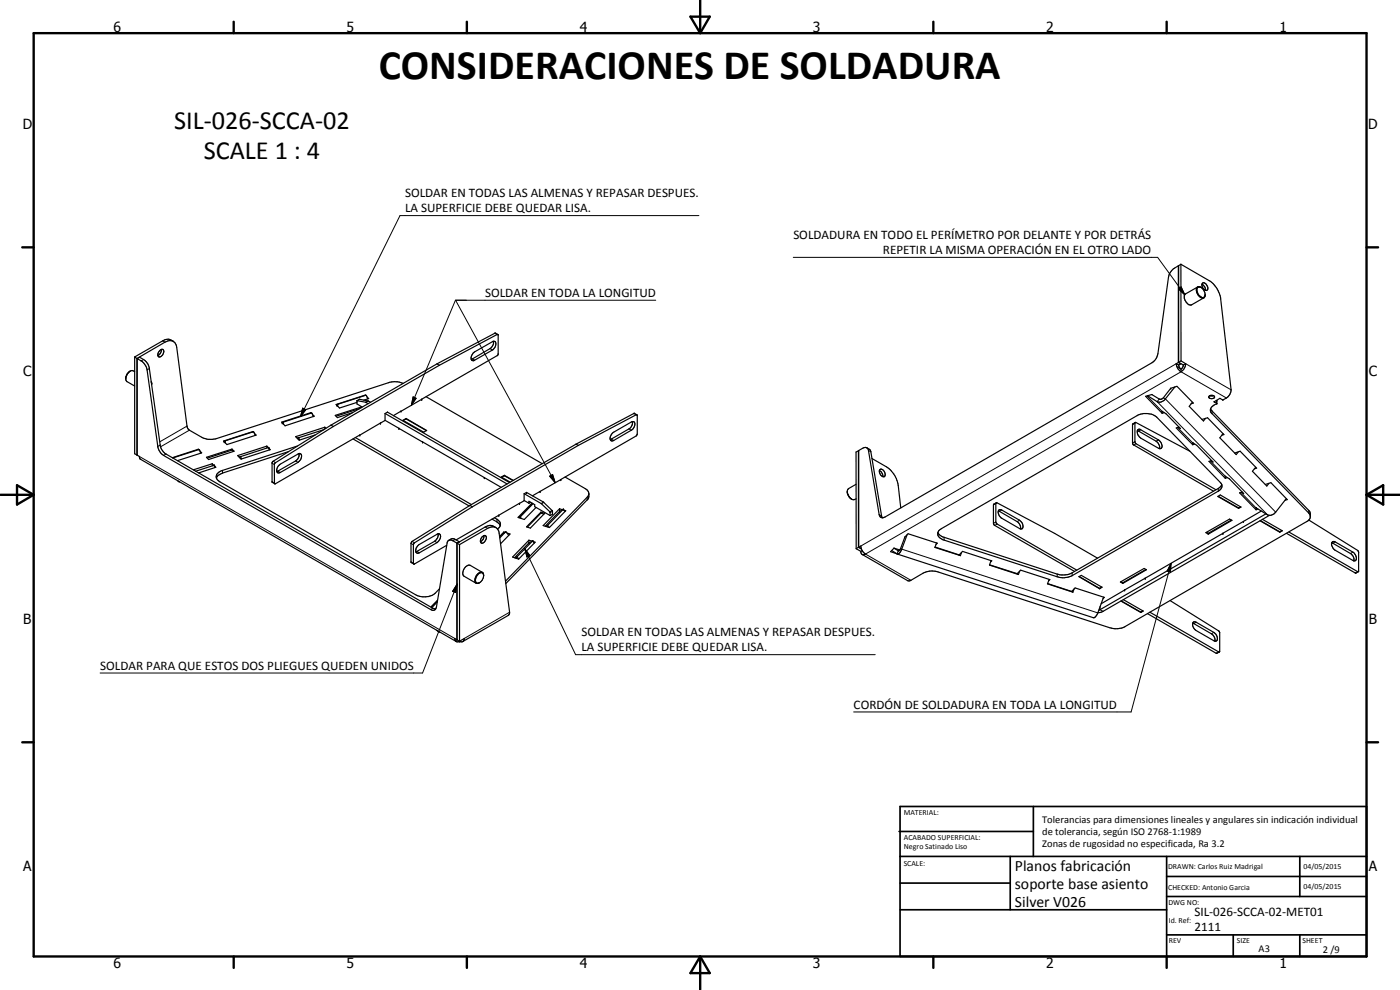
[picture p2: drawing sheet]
<svg xmlns="http://www.w3.org/2000/svg" width="420mm" height="297mm" viewBox="0 0 420 297" stroke-linecap="round" stroke-linejoin="round" font-family="sans-serif">
<g fill="none" stroke="#000" stroke-width=".35">
<path d="M353.6 79.8l-1.1 .7a4 4 0 0 0-1.8 2.7l-3.2 22.9a4 4 0 0 1-1.8 2.7l-80.1 46.3a1.09 1.09 0 0 1-1.7-.7l-3.3-19.2a1.04 1.04 0 0 0-.6-.9 1.04 1.04 0 0 0-1.1 .2l-1.2 .7v29M353.6 79.8v29M353.6 79.8h.1M354.4 79.3l8.5 4.9a7.7 7.7 0 0 1 3.4 5.5l3.2 27.3a3.1 3.1 0 0 1-1.4 2.4l-1.1 .6-1-.5-1.6 1M354.4 79.3v29M354.4 79.3l-.7 .4v29M359.4 86.1l-3.6 2.1a1.94 1.94 0 0 0 .4 2.7l.6 .5 .7 .1 3.8-2.1M360.3 86.2l-.4-.2a.96 .96 0 0 0-.9 .5 .96 .96 0 0 0 .1 1 1.96 1.96 0 0 0 2.3 1.8l.2-.7M360.3 86.2l1 1 .4 1.2M360.4 86.2a.96 .96 0 0 0-1.2 .4 .96 .96 0 0 0 .2 1.2 1.66 1.66 0 0 0 1.9 1.4l.3-.3M360.7 85.3l.2 .1a1.77 1.77 0 0 1 .9 1.7M360.8 85a1.35 1.35 0 0 1 1.4 .5 1.35 1.35 0 0 1 .2 1.4 1.1 1.1 0 0 1-1.6-1z"/>
<path d="M361.7 88.4l-.1 .4M361.7 88.4v.1M37.9 112.8l-.2 1 .3 .6 2.4 1.4M38.3 112.1l-.2 .3M38.6 111.8l-.2 .2M39 111.4l-.2 .1M40.4 107.1l.7 .5M40.4 107.1v29l.7 .4M40.4 111.5l-1-.3a2.54 2.54 0 0 0-1.7 2.3M41.1 107.6v28.9M41.2 107.6l.7-.4 1.2 .7a4 4 0 0 1 1.7 2.7l3.3 22.9a3.7 3.7 0 0 0 1.7 2.7l80.1 46.3 .9 .2M41.2 107.6a4.8 4.8 0 0 1 2.6 2.3l.3 1.1 3.3 22.9a4 4 0 0 0 1.7 2.8l80.1 46.2a1.05 1.05 0 0 0 1.8-.7l3.2-19.5 .5-.6"/>
<path d="M41.2 107.6v29l.6 .3 .2 .8 94.9 54.8M45.4 114.5l.1 .7M45.4 114.7l.1 .5M45.5 115.2v.2M47.9 105.2a.66 .66 0 0 1 .9-.4 .66 .66 0 0 1 .3 .9 1.2 1.2 0 0 1-1.6 1.2 1.54 1.54 0 0 1 .4-1.7zM48.4 104.8a1.85 1.85 0 0 1-1 1.9M52 102.4l.7 .7 .3 1.1 3.2 24.1 .6 .8 3.7 2.1a5.8 5.8 0 0 0 4.1 .5l52.1-16.9a6.3 6.3 0 0 1 4.3 .3M52 102.4l-1-.2-1.5 .5-8.4 4.9M52 102.4a2.54 2.54 0 0 0-3.2-.1l-8.4 4.8M109.6 118.5l-8.7 2.9 1 1 5.2-1.7M109.6 118.5l.1 .1M109.6 118.5v.2"/>
<path d="M109.7 118.6l-8.3 2.7v.7M109.7 118.6l.3 .1 .4 1M110.1 119l.5 .6-1.4 .5M127.9 119l34.8 20.1M131.1 109.2l-31.8 18.4M131.1 109.2l.8 .4M131.9 109.6l-31.9 18.4M142 105.9l6-3.5h.4a1.7 1.7 0 0 1-.6 2.6l-5.7 3.2a1.02 1.02 0 0 1-.8-.7 1.02 1.02 0 0 1 .4-1.1zM148.1 102.4a2.22 2.22 0 0 1-1 2.2l-5.7 3.2M149.4 100.4l-.9-.5-17.4 9.3M149.5 100.4v5.9l-.2 .4-31.2 18M149.5 100.4l-17.6 9.2"/>
<path d="M345.6 118.4l2.3 1.3 .5 .1 .8-.5 2.2-2.8 1.8-.6 4.9 5-.6 .3M345.7 118.4l-1.9 .5 5 5.1M345.7 118.4h.1M352.6 116.1l-2.9 3.6a2.13 2.13 0 0 1-2.4 .8l-2.9-1.8M353 109.1a3 3 0 0 0 1.4 2.4M353 109.1l.7 .4M353.6 108.8l-.6 .3M353.6 108.8l.8 .4M353.7 108.7l1.4 .8M353.7 109.5l.3 .8 .4 .4M354.4 109.1v.1M354.4 109.2l-.7 .3"/>
<path d="M354.4 108.3l1.4 .8M354.4 110.7v.8M354.4 108.3l-.7 .4M355.1 109.5l-.1 .6-.6 .6M355.8 109.1l-.7 .4M355.8 109.1a3.1 3.1 0 0 1-1.4 2.4M362.9 118.9a.83 .83 0 0 1 .9-.4 .83 .83 0 0 1 .6 .9 .93 .93 0 0 1-.9 .3 .93 .93 0 0 1-.7-.7zM363.1 118.7h1M41.2 136.5h-.1M59.5 134.8l-7.8 2.5M59.5 134.8l.1 .1M59.5 134.8v.1"/>
<path d="M59.6 134.9l.3 .1 .3 1M59.6 134.9l-7.8 2.5M60 135.3l.5 .6-7.3 2.3M62 137.2l7.6-2.5 .7 .7-7.7 2.5zM63.7 139.1l-5.7 1.9M63.7 139.1l.5 .5M63.7 139.1v.6M64.3 139.6h.1M64.3 139.6l-5.6 1.8M64.3 139.6l.3 .7M64.5 139.9l.3 .3-5.2 1.7M67.6 132.3l-.3 .2"/>
<path d="M67.6 132.2v.8M69.6 134.7v.3M69.6 135l.4 .5M69.6 135l-7.4 2.5M75.8 129.5l-8.7 2.8 1 1.1 8.8-2.8-.5-.6M75.8 129.5l.1 .1M75.8 129.5v.1M75.9 129.6l.3 .1 .4 1M75.9 129.6l-8.3 2.6M80.1 133.9l-8.8 2.8 1 1.1 8.8-2.9-.3-.3M80.1 133.9l.4 .4M80.1 133.9v.6"/>
<path d="M80.5 134.3l-8.7 2.9M80.5 134.3l.4 .7M83.5 139.8l.6-.5 5.9-3.2a1.5 1.5 0 0 1-.4 2.5l-5.5 3.2-.6 .1a1.11 1.11 0 0 1-.2-1.8zM85 126.7l.1 .6M85 126.6l-.3 .3M86.6 135.5l-19.8 6.4-1.4 .8-.5 .7M89.3 133.8l-22.5 7.3a1.91 1.91 0 0 0-1.6 2.8l.8 .7 58.7 33.8a5.5 5.5 0 0 0 5.9-.4l1.3-1.3M89.7 136.1v.9l-.8 1.2-5.8 3.3M93.2 123.8l.2 .2M93.2 123.8l-8.7 2.9 1 1.1 8.8-2.9-.5-.6M93.2 123.8v.2M93.4 124l-8.4 2.7"/>
<path d="M93.4 124h.2l.4 1M97.2 128.9l-8 2.6M97.5 128.2l-8.8 2.8 1.1 1.1 4.8-1.6M97.5 128.2l.3 .3M97.5 128.2v.5M99.3 127.6l-17.4 10.9-.3 .4 .1 5.8M99.3 127.6l.7 .4M100 128l-17.4 10.9-.3 .5 .1 5.7 25.6-14.6M101.4 121.3l-.4 .2M105.9 131.7l34.9 20.1M106.6 131.3l34.9 20.1M107.2 120.2l-.1 1 1.6 .9"/>
<path d="M107.2 120.2l.7-.4 2.6 .5 .7 .4M107.2 120.2l2.6 .5M107.9 122.6l-7 2.3M108 130.5v.1M108.3 122.2l-7.7 2.4 .6 .7 4.6-1.5M108.3 122.2l.1 .1M108.3 122.2v.2M109.8 120.7h.1M109.8 120.7l.7 .4M115.6 126.2l-7.6 4.4M115.6 126.1l34.8 20.1M115.6 124.1l36.6 21.1"/>
<path d="M116.3 123.7l-.7 .4v2.1M116.3 123.7h.1M116.3 123.7l36.6 21.1M120.9 126.1l1-.5 6.1 3.6-.8 .5zM121.9 125.6v.1M121.9 125.7l6.1 3.5M121.9 125.7l-.8 .5M172.9 133.3l-31.9 18.3M172.9 133.3l.7 .3M173.6 133.6l17.6-9.1 .1 5.7-.4 .6-31.1 18M173.6 133.6l-31.8 18.5M183.8 130l5.9-3.5h.5a1.88 1.88 0 0 1-.7 2.6l-5.3 3.1-.6 .1a1.27 1.27 0 0 1 0-2.1z"/>
<path d="M189.8 126.5v.7l-.6 1.2-6 3.5M191.1 124.5l-.8-.5-17.4 9.3M257.6 135.3v28.9M257.6 135.3l-.7 .3 .1 29M257.6 135.3h.1M260.2 134.4l.9 .5 .3 .7 3.4 19.8M261.7 137.6l4.4 2.5a8.1 8.1 0 0 1 3.5 5.5l.7 6.8M340.7 126.7l-.8 .6v5.6l.2 .6 24.1 13.9M340.7 126.7l-.1 5.9 .2 .5 24.1 13.8M340.7 126.7l16.4 8.7M341.3 129.2l5.7 3.2a2.31 2.31 0 0 1 1 2.2M341.4 128.9l.8-.1 5.5 3.2a1.88 1.88 0 0 1 .7 2.5h-.7l-5.4-3.1a2.11 2.11 0 0 1-.9-2.5z"/>
<path d="M348.7 123.4l1.3 .8 4.2 4.4-.6-.4M348.8 123.4v.6M349.4 123.8l-.6 .2M353.8 128.1l-.8 .3 5 5M357.8 120.7l-.9 1.2 4.3 4.4 .6-.8M357.9 132.8h.1M358 132.8v.6M358 132.8l1.1 .8 5 5-.7-.3M358.6 133.2l-.6 .2M360.7 125.9l1.7-.6 4.9 5.1-.6 .2M363.3 122.7l29.5 30.4 .4 .9 .1 1M363.6 138.2l-.8 .2 4.9 5.1"/>
<path d="M364.4 120.5h.1M364.4 120.5v.1M364.4 120.6h.1M364.4 120.6l.8 .4M365 120.1l.2 1a2.11 2.11 0 0 0-1.8 2.6l29.4 30.2a1.53 1.53 0 0 1-.7 2.6l-54.5 31.5a6 6 0 0 1-4.4 .4l-51.7-16.8a5.8 5.8 0 0 0-4.4 .4l-3.7 2.1-.9 .2-13.7-7.9M367.1 130.1l-1 1.3 4.9 5 .6-.8M370.5 135.9l1.7-.5 4.9 5.1-.6 .2M53.4 144.3l.5 .3M81.7 144.7h.1M81.7 144.7l.8 .5M141 151.6l-17.3 10.8-.4 .7v5.5l.9 .6M141 151.6l.8 .5"/>
<path d="M141.8 152.1l-17.5 10.8-.2 .5 .1 5.8M147.6 155.7l1.5 .9 1 1.1M148.4 155.4a2.04 2.04 0 0 1 1.7 2.2l-.8 1.1M148.8 158.3l.5 .4 .5 .9 3.1 24.3-.4 .8-13.6 7.8M148.8 158.3l-1-.2-1.5 .4-8.4 4.9M148.8 158.3a2.56 2.56 0 0 0-3.2-.2l-8.4 4.9M151.2 159.6l-1.3 1.4M151.2 159.6l.3 .1M151.2 159.6v.3M151.4 142.6l-1 .5 2.7 1.6M151.4 142.6l2.6 1.5M151.4 142.6v.1"/>
<path d="M151.4 142.7l2.6 1.5M151.4 142.7l-.8 .5M151.7 159.6l-.6 .4M151.8 159.6l-1.8 1.8M151.8 159.6h.1M151.8 159.6l.9 1.1M152.2 159.9l.9 .3-2.9 3M156.2 155.1l.3 .5M156.2 155.1h.1M157.3 150.2l1.4 .8M157.3 148.1l5.1 3M158.7 151v-.6l1.8 1v.6l4.6 2.7"/>
<path d="M159.3 150.7l-.6 .3M159.7 151l-4.2 4.2 1.8 .7 3.6-3.6M160 151.1l-3.8 4M162.3 153.7l1.2 .3-4.3 4.5-1.2-.4zM162.3 153.7v.3M162.3 154l-4 4.2M162.3 154l.9 .3M162.4 151.1h.1M162.5 151.1l2.5 2.4 .1 1.2M165.1 154.7l.7-.4v-1.1a20.5 20.5 0 0 0-7.8-5.5l-.7 .5v2l-20.4 11.8M167.9 153.5l-4.3 4.4M167.9 152.7l-4.9 5 1.9 .6 4.9-5.1-.5-.1"/>
<path d="M167.9 152.7l.9 .3M167.9 152.7v.8M169 152.8l-5.1 5.2M169 152.8h.1M169.1 152.8l-1.2 .7M169.1 152.8h.1M169.1 152.8l.5 .7M169.6 143.1l6 3.5a1.55 1.55 0 0 1 .6 2.6l-24.5 25.2M176.7 148.1l-.3 1.7-24.6 25.3M254.3 147.6l.2 .9M254.6 148.6l.7 .9M254.9 149.2l.7 .6"/>
<path d="M257 149.6l-.9 .3-.6-.2M257 145.3l-2.3 1.3a1.75 1.75 0 0 0 .1 2.5M263.9 141.2l.9 .9 .2 .9M264 140.9a1.37 1.37 0 0 1 1.6 1.9l-.1 .1a1.41 1.41 0 0 1-1.5-2zM281.9 159l59.3-34.3a5.5 5.5 0 0 1 6 .5l19.1 19.6a1.54 1.54 0 0 1-.7 2.6l-43.8 25.3a6.4 6.4 0 0 1-4.5 .4l-34-11a1.95 1.95 0 0 1-1.7-2.6zM299 150.9l-.9 .6v5.5l.3 .6 24.1 13.8M299.6 153.3l5.7 3.2a2.31 2.31 0 0 1 1 2.2M299.8 153.1l.6-.2 5.6 3.2a1.91 1.91 0 0 1 .7 2.6l-.7-.1-5.4-3.1a2 2 0 0 1-.8-2.4zM361.9 159.8l7.1-4.1 .7 .4-7.1 4.2zM362.1 159.7l.5 .3M365.5 149l.7-.5 6.2 3.6-.7 .4zM365.6 148.9l6.1 3.5"/>
<path d="M366.7 145.4l-1.1 1.2-43.8 25.3a5.7 5.7 0 0 1-4.5 .4l-34.4-11.2-.9-.6-.5-.7M367.7 142.9h.1M367.7 142.9v.6M367.7 142.9l1.3 .8 4.2 4.4-.6-.4M368.4 143.3l-.7 .2M369.5 156l-6.9 4M371.7 152.4v.1M372.3 152.1l-.6 .3M372.8 147.6l-.8 .3 5 5.1M373.2 156.5l-6.2 3.5M373.2 156.5h.1M376.8 140.2l-.9 1.2 4.3 4.4 .6-.8"/>
<path d="M376.9 152.3l.1 .1M377 152.4v.6M377.5 152.7l-.5 .3M378.2 156.3l5.9 3.4M378.2 156.2l5.9 3.4M378.5 153.3l-5.3 3.2M378.9 155.8l5.9 3.5-.7 .4M379.7 145.4l1.7-.6 4.9 5.1-.7 .2M379.9 154.2l-50.2 28.9M380.9 154.6l-49.9 28.8-1.5 .5M384.1 159.6v.1M384.7 159.2l-.6 .4"/>
<path d="M386 149.6l-3.1 4.1-1.4 .9-1.1-.1-3.4-2.1M386.8 159.6l20.8 11.9M392.8 156l14.6 9.1 .3 .6-.1 5.8M125.4 163.7l5.9-3.5 .4-.1a1.62 1.62 0 0 1-.6 2.7l-5.3 3.1-.5 .1a1.36 1.36 0 0 1 .1-2.3zM131.5 160.1a2.33 2.33 0 0 1-1 2.3l-5.7 3.2M134.1 163.6l-9.9 5.6M134.7 162.1l1.2-.5 1.9 1M134.7 162.1h1l1.4 .8M137.1 162.9v29M137.2 163l.7 .4M137.2 163v29l.7 .4M137.8 162.6h.1"/>
<path d="M137.8 162.6l-.7 .3M137.9 163.4v29M142.9 175h.3M143.2 175h.2M143.8 174.9l-.4 .1M144.7 161a.66 .66 0 0 1 .7-.4 .66 .66 0 0 1 .6 .5 1.37 1.37 0 0 1-1.7 1.7 1.62 1.62 0 0 1 .4-1.8zM144.8 171.7l-3.7-2.1a2.18 2.18 0 0 0-1.8 3.3l3.6 2.1M145.1 172.3a.9 .9 0 0 0-.8-.7 .9 .9 0 0 0-.9 .6 1.96 1.96 0 0 0-.5 2.8M145.1 172.7l-.1-.7a1.47 1.47 0 0 0-2.1 1.3l-.2 1.1 .5 .6M145.1 172.7a2.48 2.48 0 0 1-1.7 2.3M145.1 172.6v.1M145.2 160.7l-.1 1-.9 .8"/>
<path d="M158.7 162.9l-4.3 4.4M158.7 162.1l-4.9 5 1.8 .7 5-5.1-.5-.1M158.7 162.1l.9 .2M158.7 162.1v.8l1.1-.6M159.8 162.3l-5.1 5.1M159.9 162.2l-.1 .1M159.9 162.2l.5 .7M257 164.6l1.3 .8M257.6 164.2l.9 .5M257.6 164.2l-.6 .4M257.7 164.2l.8 .3M257.7 164.2l.6-.4 .2 .9"/>
<path d="M258.5 164.7l.5 .9 .7 .6-.8 .2-.4-.2-.2-.8M258.8 165.2l-.5 .2M268.3 164.5l-1 1 1.8 .7M268.3 164.5l1.7 .5M269.3 166.2l58.8 19.1 .6-.2 .6-.9 1.9-5M271.5 161.2l1-1.1 8.8 2.9-.4 .4M271.6 161.2l-1.6 3.9-.3 .2-1.4-.8M272.2 160.4l-1.7 4.7a1.36 1.36 0 0 1-1.3 1.1l-1.6-1M280.6 164.1l7.3 2.4M281.1 162.9l-.5 1.4 7.6 2.4M287.9 166.5l1-1.1 8.7 2.9-.3 .4M287.9 166.5l.3 .2"/>
<path d="M287.9 166.4v.1M288.6 165.7l-.4 1M297 169.5l8.3 2.6M297.4 168.2l-.4 1.3 8.6 2.9M305.3 172.1l1-1 8.8 2.8-.4 .4M305.3 172.1l.3 .3M305.3 172.1h.1M306 171.4l-.4 1M314.4 175.1l7.2 2.4M314.9 173.9l-.5 1.3 7.6 2.5M321.6 177.5l1.1-1.1 8.7 2.8-.4 .4M321.6 177.4v.1"/>
<path d="M321.6 177.5l.4 .2M322.4 176.7l-.4 1M323.8 173l.7-.4 6.2 3.6-.7 .5zM323.9 173l6.1 3.5 .6-.4M329.4 167.5l-12.8-7.4-17.7-9.2v5.7l.2 .5 24.1 14M330 176.5v.2M336.2 174.6l7.2-4 .7 .3-7.1 4.1zM337 174.8v.2M337.1 179.9l6 3.4-.7 .5M337.5 177v.1M337.5 177l-7 4.1M343.9 170.9l-6.9 3.9-.5-.3"/>
<path d="M362.6 160v.3M367 160l-29.5 17M386.1 160l20.6 11.9 1-.4M399.7 162.9l5.6 3.2a2.11 2.11 0 0 1 1 2.2M399.8 162.6l.7-.1 5.5 3.2a1.96 1.96 0 0 1 .8 2.5l-.6 .1-5.5-3.2a2.08 2.08 0 0 1-.9-2.5zM131.1 189.1l.9 .6M131.2 180.6l-1.6 1.7M131.3 180.1l-2 2M137.1 191.9l-.6-.3a.89 .89 0 0 0 .4 .9 .89 .89 0 0 0 1-.1M137.2 191.9h-.1M137.9 192.4l1.4-.8-.5 .9M137.9 192.4l.9 .1"/>
<path d="M336.4 180.3l6 3.5M336.5 180.3l5.8 3.3M342.4 183.6v.2M343 183.3l-.7 .3M344.4 184.1l20.6 11.9 1-.4M351.2 180.2l14.6 9.2 .2 .3-.1 5.9-20.8-11.9M358 187l5.8 3.3 .8 1.1v1M358.1 186.7l.3-.1 .6 .1 5.3 3a1.72 1.72 0 0 1 .6 2.7l-.6-.2-5.3-3a2.03 2.03 0 0 1-.9-2.5z"/>
</g>
<g fill="#000">
<circle cx="126.5" cy="119.8" r=".18"/>
<circle cx="126.6" cy="119.8" r=".18"/>
<circle cx="351.4" cy="116.5" r=".18"/>
<circle cx="64.3" cy="139.6" r=".18"/>
<circle cx="67.3" cy="132.5" r=".18"/>
<circle cx="80.7" cy="134.3" r=".18"/>
<circle cx="84.7" cy="126.9" r=".18"/>
<circle cx="101" cy="121.5" r=".18"/>
<circle cx="108" cy="130.6" r=".18"/>
<circle cx="114.2" cy="127" r=".18"/>
<circle cx="114.2" cy="126.9" r=".18"/>
<circle cx="119.7" cy="128.5" r=".18"/>
<circle cx="120.3" cy="123.4" r=".18"/>
<circle cx="126.8" cy="132.6" r=".18"/>
<circle cx="365.2" cy="121" r=".18"/>
<circle cx="365.2" cy="120.2" r=".18"/>
<circle cx="145.4" cy="143.3" r=".18"/>
<circle cx="149.7" cy="154.6" r=".18"/>
<circle cx="155.9" cy="151" r=".18"/>
<circle cx="158" cy="147.7" r=".18"/>
<circle cx="162.1" cy="147.4" r=".18"/>
<circle cx="167.9" cy="153.5" r=".18"/>
<circle cx="168.3" cy="143.9" r=".18"/>
<circle cx="169.1" cy="152.8" r=".18"/>
<circle cx="373.2" cy="156.5" r=".18"/>
<circle cx="158.7" cy="162.9" r=".18"/>
<circle cx="159.9" cy="162.2" r=".18"/>
<circle cx="337.5" cy="177" r=".18"/>
<circle cx="343.7" cy="173.5" r=".18"/>
<circle cx="367" cy="160" r=".18"/>
<circle cx="137.9" cy="192.4" r=".18"/>
</g>
<g fill="none" stroke="#000" stroke-width=".3">
<path d="M209.8 64.7h-89.8l-29.8 60.3M238.1 77.2h109.3l8.1 11.2M136.7 90.1l-13.2 31.5M136.7 90.1h60.1M136.7 90.1l29.9 54.7M148.5 100l.7 .4M353.7 86.7l.8-.6 1 2.3zM43.1 107.9l-.7 .4M44.8 110.6l-.7 .4M48.8 102.3l.7 .4M107.9 119.8l-.7 .4M124 119.1l.9 .4-1.4 2.1z"/>
<path d="M141.8 107.7l.6 .4M147.1 104.6l.7 .4M344.2 118.8l4.5 4.6M347.9 119.7l-.6 .8 33.1 34M349.2 119.3l.5 .4 33.2 34M353 109.1l-94.7 54.7M353.2 110l1.2 .7M355.8 109.1l13.7 7.9M368.1 119.4l-13.7-7.9-94.7 54.7 13.7 7.9M41.8 136.9l94.7 54.7M48.1 133.5l-.7 .4M49.8 136.2l-.7 .5"/>
<path d="M56.1 127.8l-8.2 4.8M56.8 129.1l-8.6 5M64.2 139.6l.3 .7M67.5 132.6l-.1 .1M72 137.1l.1 .4M72.3 137l.2 .7M80.5 134.3l.3 .7M81.6 139l.7 .4M82 138.4l.7 .4M85 126.9l-.2 .1M88.7 138.3l.7 .4M89.4 131.4l.1 .4"/>
<path d="M89.7 131.3l.2 .7M90.8 122.5l1 .4-1.6 2.1zM101.3 121.6l-.1 .1M110.4 120.3l-.6 .4 .7-.4M183.5 131.7l.7 .5M188.8 128.7l.7 .4M190.2 124.1l.7 .4M260.6 135.2l.8 .4M340.6 132.5l-.7 .4M340.6 127l-.7 .4M340.9 133.1l-.6 .4M342.3 128.9l-.6 .4"/>
<path d="M347.7 132l-.7 .4M353.4 128.3l4.5 4.5M363.3 138.3l4.4 4.6M363.8 123.3v.8M364.4 120.5v.1M365.2 120.2v.8M66.8 141.1v.8M81.6 144.5l.8 .4M83.4 141.4l.7 .4M145.6 158.1l.7 .4M149.1 155.8v.8M151.1 160h.1"/>
<path d="M151.7 159.6l-.6 .4M156.2 155.3l-.2 .1M158 147.7h.1M159.8 151l-4.2 4.3 .6-.3M163.1 150.7l-.7 .4 .8-.4M164.1 157.9l.2 .2M164.4 157.6l.5 .7M165 142.9l.9-.5 .7 2.4zM165.7 153.2l-.7 .3M165.8 153.4l-.7 .4M169 152.8l.5 .7M176.2 149.2v.8"/>
<path d="M263.9 154.4l.7 .4M298.9 156.6l-.8 .4M298.9 151.1l-.8 .4M299.2 157.2l-.7 .4M300.6 153l-.7 .4M306 156.1l-.7 .4M365.6 146.6v.8M372.4 147.7l4.5 4.6M392.8 153.1v.8M123.3 168.6l.8 .4M123.3 163.1l.8 .3M123.7 162.4l.7 .5"/>
<path d="M125.1 165.4l.7 .5M130.5 162.4l.6 .4M136.6 161.8l-.7 .5M137.2 175.3l-.4 2.5-1-.4zM137.2 175.3l-10.4 26.6h-96.8M151.1 160l-1.1 1.2M154.9 167.3l.2 .3M155.2 167l.5 .7M157.5 164.7l1.5 2-.9 .4zM157.5 164.7l15.3 31.7h89.9M159.8 162.3l.5 .6M269.7 165.3l-.5 .9"/>
<path d="M270.3 164.5l59.2 19.4M283.3 161.2v.9M317.3 172.3v.8M321.8 171.9v.8M351.4 169l-.1 2.6-1-.3zM351.4 169l-11.9 44.6h-83.3M400.7 162.6l-.7 .4M406 165.7l-.7 .4M407.4 171.5l-.7 .4M129.9 182.5l-.7 .4M131.3 180.3l-1.9 1.9M137.2 192l-.5 .3"/>
<path d="M152.9 183.7l-13.6 7.9M330.1 181.9v1l.9 .5M359 186.7l-.7 .4M364.3 189.7l-.8 .5M365.7 195.6l-.7 .4"/>
</g>
<g fill="none" stroke="#000" stroke-width=".71">
<path d="M10.1 9.9h400v277.1h-400zM70.1 6.5v3.4M140.1 6.5v3.4M207.2 5h5.8l-2.9 4.9zM210.1 0v9.9M280.1 6.5v3.4M350.1 6.5v3.4M6.7 74.2h3.4M410.1 74.2h3.5M.1 148.5h10M5.1 145.6l5 2.9-5 2.9zM410.1 148.5h10"/>
<path d="M410.1 148.5l5-2.9v5.8zM6.7 222.7h3.4M410.1 222.7h3.5M70.1 287v3.4M140.1 287v3.4M210.1 287v10M210.1 287l2.9 5h-5.8zM280.1 287v3.4M350.1 287v3.4"/>
</g>
<g fill="none" stroke="#000" stroke-width=".51">
<path d="M269.8 249.5h40.3M270.1 242h140v45h-140zM270.1 257h140M303.2 257v16M310.1 242v15M350.1 257v30M390.1 257v12M270.1 265h33.1M270.1 273h80M350.1 269h60M350.1 263h60M350.1 280.5h60"/>
<path d="M370.1 280.5v6.5M390.1 280.5v6.5"/>
</g>
<path d="M353.7 86.7l.8-.6 1 2.3zM124 119.1l.9 .4-1.4 2.1zM90.8 122.5l1 .4-1.6 2.1zM165 142.9l.9-.5 .7 2.4zM137.2 175.3l-.4 2.5-1-.4zM157.5 164.7l1.5 2-.9 .4zM351.4 169l-.1 2.6-1-.3z" fill="#000"/>
<text font-size="12.6" x="113.7" y="23.7">CONSIDERACIONES DE SOLDADURA</text>
<g font-size="7.9">
<text x="52.3" y="38.6">SIL-026-SCCA-02</text>
<text x="61.2" y="47.6">SCALE 1 : 4</text>
</g>
<g font-size="4.7">
<text x="304.6" y="261.2">Planos fabricación</text>
<text x="304.6" y="266.6">soporte base asiento</text>
<text x="304.6" y="272">Silver V026</text>
</g>
<g font-size="4.2">
<text x="34" y="9.6">6</text>
<text x="104" y="9.6">5</text>
<text x="174" y="9.6">4</text>
<text x="244" y="9.6">3</text>
<text x="314" y="9.6">2</text>
<text x="384" y="9.6">1</text>
<text x="6.8" y="38.7">D</text>
<text x="410.6" y="38.7">D</text>
<text x="7" y="112.9">C</text>
<text x="410.8" y="112.9">C</text>
<text x="7" y="187.1">B</text>
<text x="410.8" y="187.1">B</text>
<text x="7" y="261.4">A</text>
<text x="410.8" y="261.4">A</text>
<text x="34" y="290.4">6</text>
<text x="104" y="290.4">5</text>
<text x="174" y="290.4">4</text>
<text x="244" y="290.4">3</text>
<text x="314" y="290.4">2</text>
<text x="384" y="290.4">1</text>
</g>
<g font-size="3.9">
<text x="121.6" y="59.1">SOLDAR EN TODAS LAS ALMENAS Y REPASAR DESPUES.</text>
<text x="121.6" y="63.7">LA SUPERFICIE DEBE QUEDAR LISA.</text>
<text x="238.1" y="71.7">SOLDADURA EN TODO EL PERÍMETRO POR DELANTE Y POR DETRÁS</text>
<text x="265" y="76.2">REPETIR LA MISMA OPERACIÓN EN EL OTRO LADO</text>
<text x="145.6" y="89.1">SOLDAR EN TODA LA LONGITUD</text>
<text x="174.5" y="190.9">SOLDAR EN TODAS LAS ALMENAS Y REPASAR DESPUES.</text>
<text x="174.5" y="195.4">LA SUPERFICIE DEBE QUEDAR LISA.</text>
<text x="30.1" y="200.9">SOLDAR PARA QUE ESTOS DOS PLIEGUES QUEDEN UNIDOS</text>
<text x="256.2" y="212.6">CORDÓN DE SOLDADURA EN TODA LA LONGITUD</text>
<text x="358.5" y="275">SIL-026-SCCA-02-MET01</text>
<text x="358.5" y="279.4">2111</text>
</g>
<g font-size="3.1">
<text x="312.7" y="246.8">Tolerancias para dimensiones lineales y angulares sin indicación individual</text>
<text x="312.7" y="250.4">de tolerancia, según ISO 2768-1:1989</text>
<text x="312.7" y="254">Zonas de rugosidad no especificada, Ra 3.2</text>
<text x="377.7" y="285.6">A3</text>
<text x="397" y="285.9">2 /9</text>
</g>
<g font-size="2.4">
<text x="271.2" y="244.4">MATERIAL:</text>
<text x="271.3" y="252">ACABADO SUPERFICIAL:</text>
<text x="271.3" y="254.6">Negro Satinado Liso</text>
<text x="271.2" y="259.7">SCALE:</text>
<text x="350.6" y="260.8">DRAWN: Carlos Ruiz Madrigal</text>
<text x="391.2" y="260.6">04/05/2015</text>
<text x="350.6" y="267">CHECKED: Antonio Garcia</text>
<text x="391.2" y="266.7">04/05/2015</text>
<text x="350.6" y="271.4">DWG NO:</text>
<text x="350.8" y="276.9">Id. Ref:</text>
<text x="350.8" y="282.8">REV</text>
<text x="371.2" y="282.9">SIZE</text>
<text x="390.9" y="282.9">SHEET</text>
</g>
</svg>
